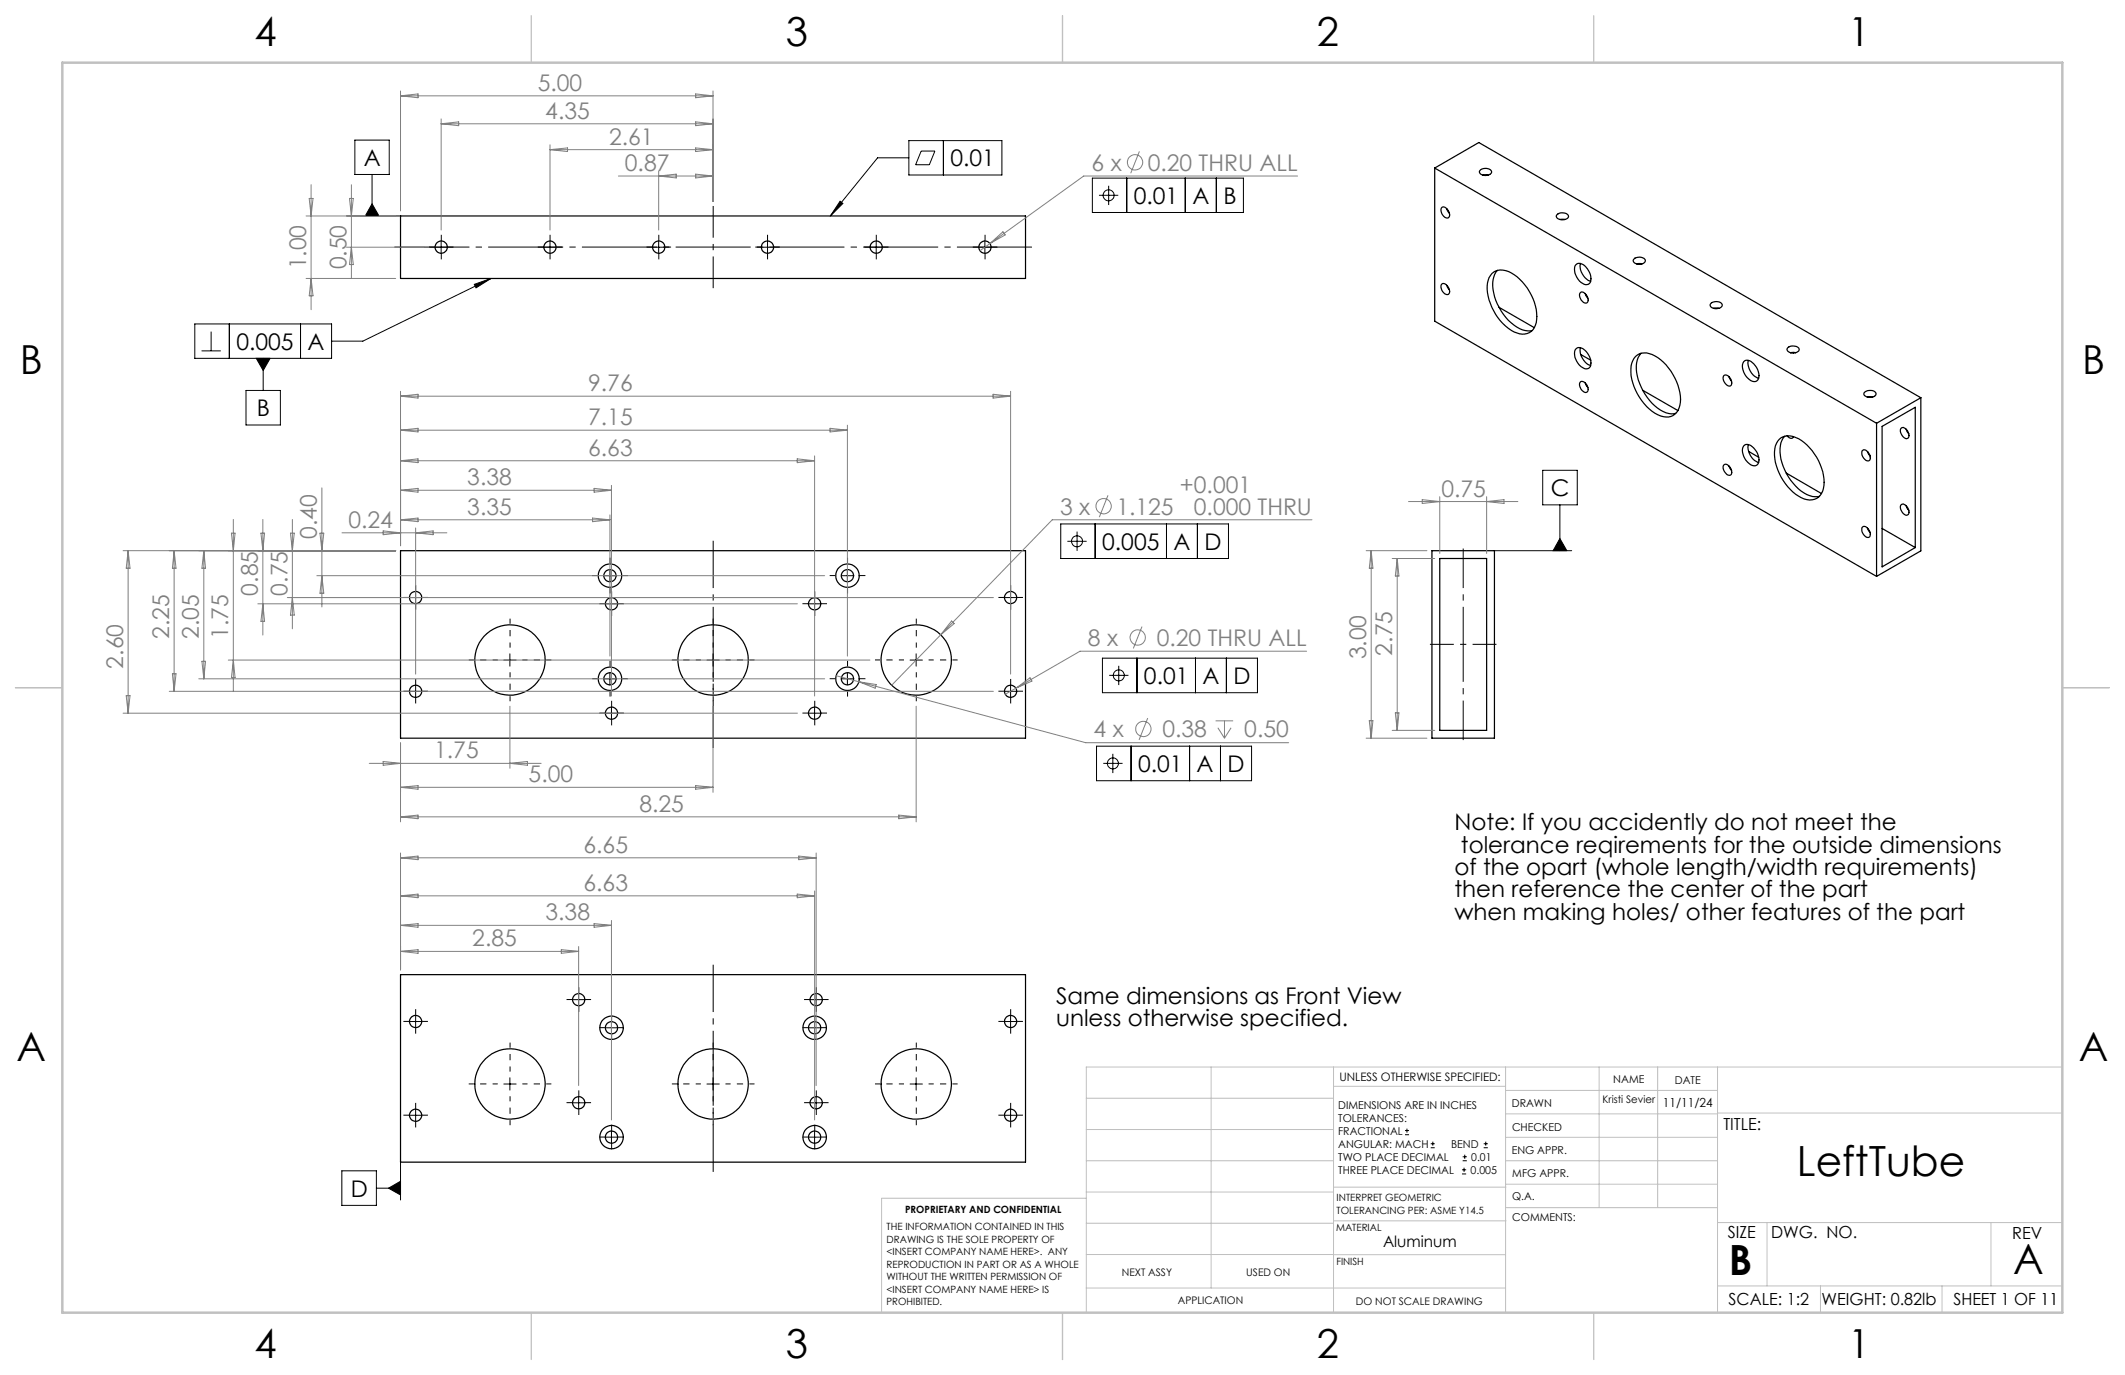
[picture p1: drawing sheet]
<svg xmlns="http://www.w3.org/2000/svg" width="432mm" height="279mm" viewBox="0 0 432 279" stroke-linecap="round" stroke-linejoin="round" font-family="sans-serif">
<g fill="none" stroke="#000" stroke-width=".25">
<path d="M291.5 34.1v31.2l89.8 51.8M291.5 34.1l89.8 51.9M291.5 34.1l9-5.1 89.8 51.8M300.8 34.5a1.57 1.57 0 0 1 2.3 .4 1.4 1.4 0 0 1-1.3 .8 1.4 1.4 0 0 1-1.2-.8zM301.3 35.6h1.1M81.4 43.9h127v12.7h-127zM293 57.7a1.36 1.36 0 0 1 1.6 1.5 .62 .62 0 0 1-.5 .7 .62 .62 0 0 1-.7-.4l-.4-.5-.2-.6zM293 42.2a1.36 1.36 0 0 1 1.6 1.5 .62 .62 0 0 1-.5 .7 .62 .62 0 0 1-.7-.4l-.4-.6-.2-.6zM294 42.4l.5 .9M294 58l.5 .9M303.1 55.6a3.4 3.4 0 0 1 4.6 .2 10.8 10.8 0 0 1 4.5 9.7 2.76 2.76 0 0 1-3.9 2.2 10.4 10.4 0 0 1-6-10.2 3.3 3.3 0 0 1 .8-1.9zM304.3 54.9a5.5 5.5 0 0 0-.6 5.4 10.1 10.1 0 0 0 6.2 6.9h1.4"/>
<path d="M316.4 43.6a1.64 1.64 0 0 1 2.3 .3 1.21 1.21 0 0 1-1.8 .7l-.2-.1a.54 .54 0 0 1-.3-.9zM316.9 44.6h1.1M320.2 53.8a1.61 1.61 0 0 1 2.3 .8 2.69 2.69 0 0 1 .5 3 1.21 1.21 0 0 1-1.7-.2 2.96 2.96 0 0 1-1.1-3.6zM321 59.6a.71 .71 0 0 1 1.2 .2l.5 .9a.63 .63 0 0 1-.3 .9 .63 .63 0 0 1-.8-.4l-.6-.8zM321.1 53.5a3.5 3.5 0 0 0 2.1 3.7M322.1 59.7l.6 .9M332 52.6a1.59 1.59 0 0 1 2.3 .2 1.19 1.19 0 0 1-1.7 .8l-.3-.1a.54 .54 0 0 1-.3-.9zM332.6 53.6h1.1M304.6 62.4l7.1 4.2M320.2 70.9a1.36 1.36 0 0 1 2.1 .5 2.9 2.9 0 0 1 .7 3.3 1.21 1.21 0 0 1-1.7-.2 2.96 2.96 0 0 1-1.1-3.6zM321.1 70.6a3.5 3.5 0 0 0 2.1 3.7M321.2 77.6a1.36 1.36 0 0 1 1.5 1.5 .61 .61 0 0 1-.4 .7 .61 .61 0 0 1-.7-.4l-.6-.8a.86 .86 0 0 1 .2-1z"/>
<path d="M321.2 72l2.1 1.2M322.1 77.8l.6 1M332.4 72.4a3.2 3.2 0 0 1 3.9-.1 11 11 0 0 1 5.2 9.5 2.91 2.91 0 0 1-1.6 2.7 2.91 2.91 0 0 1-3-.2 10.8 10.8 0 0 1-5.5-9.9l.4-1.1zM333.4 71.8a5.4 5.4 0 0 0-.5 5.4 10.7 10.7 0 0 0 5.7 6.7 3.1 3.1 0 0 0 1.9 .1M333.8 79.3l7.2 4.1M347.7 61.6a1.65 1.65 0 0 1 2.3 .3 1.19 1.19 0 0 1-1.8 .8l-.3-.2a.56 .56 0 0 1-.2-.9zM348.2 62.7h1.1M350.3 76.3a1.4 1.4 0 0 1 1.3 .7 1.4 1.4 0 0 1 0 1.4 1.5 1.5 0 0 1-1.3-2.1zM351.3 76.5l.6 1M354.3 73.5a1.36 1.36 0 0 1 2.1 .4 2.99 2.99 0 0 1 .8 3.4 1.36 1.36 0 0 1-2.1-.5 2.99 2.99 0 0 1-.8-3.3zM355.2 73.2a3.4 3.4 0 0 0 2.2 3.7M363.3 70.7a1.69 1.69 0 0 1 2.3 .2 1.24 1.24 0 0 1-1.8 .8l-.3-.2a.56 .56 0 0 1-.2-.8z"/>
<path d="M363.8 71.7h1.1M364.5 71.6l-.1 .1M378.8 79.8a1.57 1.57 0 0 1 2.4 .2 1.38 1.38 0 0 1-2.1 .5 .49 .49 0 0 1-.3-.7zM350.2 94.6a.74 .74 0 0 1 1.2 .2l.5 .9a.63 .63 0 0 1-.3 .9 .63 .63 0 0 1-.9-.4l-.5-.8zM351.3 94.7l.6 .9M354.3 90.6a1.36 1.36 0 0 1 2.1 .5 2.99 2.99 0 0 1 .8 3.3 1.36 1.36 0 0 1-2.1-.5 2.99 2.99 0 0 1-.8-3.3zM355.2 90.3a3.4 3.4 0 0 0 2.2 3.7M355.3 91.7l2.1 1.2M361.5 89.3a3.2 3.2 0 0 1 4-.2 10.6 10.6 0 0 1 5 10.1 2.85 2.85 0 0 1-4.5 1.9 10.7 10.7 0 0 1-5.4-9.9 3.6 3.6 0 0 1 .9-1.9zM362.7 88.7a5.1 5.1 0 0 0-.8 4.6 10.7 10.7 0 0 0 5.8 7.4l.6 .2h1.4M363 96.1l7.1 4.2M363.1 88.5l.4 .4a.54 .54 0 0 0 .9-.2"/>
<path d="M378.4 91.7a.74 .74 0 0 1 1.2 .2l.4 .8a.63 .63 0 0 1-.2 .9 .63 .63 0 0 1-.9-.3l-.5-.8zM379.4 80.7h1.1M379.5 91.8l.5 .9M381.3 86v31.1M382.4 86.6l6.8-3.8v28.5l-6.8 3.9zM386.4 87a1.36 1.36 0 0 1 1.5 1.5 .61 .61 0 0 1-.4 .7 .61 .61 0 0 1-.7-.4l-.6-.9a.86 .86 0 0 1 .2-.9zM387.3 87.2l.6 .9M390.3 80.8v31.1l-9 5.2M390.3 80.8l-9 5.2M81.4 111.9h127v38.1h-127zM291 111.9h12.7v38.1h-12.7zM292.6 113.5h9.5v34.9h-9.5z"/>
<path d="M378.4 107.2a.74 .74 0 0 1 1.2 .2l.4 .9a.63 .63 0 0 1-.2 .9 .63 .63 0 0 1-.9-.3l-.5-.9zM379.5 107.3l.5 .9M382.4 107.4l6.8 3.9M386.4 102.5a1.36 1.36 0 0 1 1.5 1.6 .61 .61 0 0 1-.4 .6 .61 .61 0 0 1-.7-.3l-.6-.9a.86 .86 0 0 1 .2-1zM387.3 102.8l.6 .9M81.4 198h127v38.1h-127z"/>
<circle cx="89.7" cy="50.2" r="1.25"/>
<circle cx="111.7" cy="50.2" r="1.25"/>
<circle cx="133.9" cy="50.2" r="1.25"/>
<circle cx="155.9" cy="50.2" r="1.25"/>
<circle cx="178.1" cy="50.2" r="1.24"/>
<circle cx="200.2" cy="50.2" r="1.25"/>
<circle cx="123.9" cy="117" r="2.39"/>
<circle cx="124" cy="117" r="1.25"/>
<circle cx="172.2" cy="117" r="2.39"/>
<circle cx="172.2" cy="117" r="1.25"/>
<circle cx="84.4" cy="121.4" r="1.25"/>
<circle cx="103.6" cy="134.1" r="7.1"/>
<circle cx="123.9" cy="137.9" r="2.39"/>
<circle cx="124" cy="137.9" r="1.25"/>
<circle cx="124.3" cy="122.7" r="1.25"/>
<circle cx="144.9" cy="134.1" r="7.1"/>
<circle cx="165.5" cy="122.7" r="1.25"/>
<circle cx="172.2" cy="137.9" r="2.39"/>
<circle cx="172.2" cy="137.9" r="1.25"/>
<circle cx="186.2" cy="134.1" r="7.1"/>
<circle cx="205.3" cy="121.4" r="1.24"/>
<circle cx="84.4" cy="140.5" r="1.25"/>
<circle cx="124.3" cy="144.9" r="1.25"/>
<circle cx="165.5" cy="144.9" r="1.25"/>
<circle cx="205.3" cy="140.5" r="1.24"/>
<circle cx="84.4" cy="207.6" r="1.25"/>
<circle cx="117.6" cy="203.1" r="1.25"/>
<circle cx="124.3" cy="208.9" r="1.25"/>
<circle cx="124.3" cy="208.9" r="2.37"/>
<circle cx="165.5" cy="208.9" r="1.25"/>
<circle cx="165.5" cy="208.9" r="2.37"/>
<circle cx="165.9" cy="203.1" r="1.25"/>
<circle cx="205.4" cy="207.6" r="1.24"/>
<circle cx="84.4" cy="226.6" r="1.25"/>
<circle cx="103.6" cy="220.3" r="7.1"/>
<circle cx="117.6" cy="224.1" r="1.25"/>
<circle cx="124.3" cy="231.1" r="1.25"/>
<circle cx="124.3" cy="231.1" r="2.37"/>
<circle cx="144.9" cy="220.3" r="7.1"/>
<circle cx="165.5" cy="231.1" r="1.25"/>
<circle cx="165.5" cy="231.1" r="2.37"/>
<circle cx="165.9" cy="224.1" r="1.25"/>
<circle cx="186.2" cy="220.3" r="7.1"/>
<circle cx="205.4" cy="226.6" r="1.24"/>
</g>
<g fill="none" stroke="#808080" stroke-width=".2">
<path d="M81.4 18.5v24.4M81.4 19.5l3.5-.4v.8zM81.4 19.5h63.5M141.4 19.1l3.5 .4-3.5 .4zM144.9 18.5v22.4M63.2 37.5v25.4M71.4 37.5v19.1M89.6 24.2v22.5M89.6 25.2h55.3M89.6 25.2l3.6-.4v.7zM111.8 29.4v17.3M111.8 30.4h33.1"/>
<path d="M111.8 30.4l3.5-.3v.7zM125.7 35.8h19.2M133.8 34.7v12M133.8 35.8l3.6-.4v.8zM141.4 24.8l3.5 .4-3.5 .3zM141.4 30.1l3.5 .3-3.5 .4zM141.4 35.4l3.5 .4-3.5 .4zM231.5 30.8l-1.7 4.4M263.7 35.8h-43.5l-19 13.7M62.2 56.6h18.2M62.2 43.9h18.2M62.8 40.3h.8l-.4 3.6z"/>
<path d="M63.2 56.6l.4 3.5h-.8zM70.4 50.2h15.7M71 40.3h.8l-.4 3.6zM71.4 50.2l.4 3.6h-.8zM201.2 49.5l-2.1 1.4M201.2 49.5l2.6-2.4 .5 .6zM81.4 79.5v31.4M205.4 79.5v57.5M65.4 99.1v24.2M81.4 80.5l3.5-.4v.8zM81.4 87.4l3.5-.4v.8zM81.4 93.6l3.5-.4v.8z"/>
<path d="M81.4 99.6l3.5-.4v.8zM81.4 99.6h42.8M81.4 93.6h84.1M81.4 87.4h90.8M81.4 80.5h124M120.7 99.2l3.5 .4-3.5 .4zM124.2 98.6v42.8M162 93.2l3.5 .4-3.5 .4zM165.5 92.6v48.8M168.7 87l3.5 .4-3.5 .4zM172.2 86.4v46.9M201.8 80.1l3.6 .4-3.6 .4z"/>
<path d="M25 111.9h55.4M26 111.9l.4 3.6h-.8zM26 111.9v33M35.4 111.9l.4 3.6h-.8zM35.4 111.9v28.6M41.4 111.9v26M41.4 111.9l.4 3.6h-.8zM47 108.3h.8l-.4 3.6zM47.4 105.6v34.9M53 108.3h.8l-.4 3.6zM53.4 105.6v23.4M59 108.3h.8l-.4 3.6z"/>
<path d="M59.4 105.6v22.2M64.4 117h103.2M65 108.3h.8l-.4 3.6zM65.4 117l.4 3.5h-.8zM69.5 108.3h21.3M77.9 107.9l3.5 .4-3.5 .4zM81.4 105.6h42.5M81.4 105.6l3.5-.3v.7zM84.5 107.3v29.7M84.5 108.3l3.5-.4v.8zM120.4 105.3l3.5 .3-3.5 .4zM123.9 104.6v28.7"/>
<path d="M225.1 100.6l-1.7 4.5M266.6 105.6h-52.8l-22.7 23.4M277.6 111.9h12.3M278.6 111.9l.4 3.6h-.8zM278.6 111.9v38.1M282.9 113.5h8.6M283.9 113.5v34.9M283.9 113.5l.4 3.6h-.8zM286.2 101.9h22.2M289 101.5l3.6 .4-3.6 .4zM292.6 100.9v11.6M302.1 100.9v11.6"/>
<path d="M302.1 101.9l3.5-.4v.8zM35 136.9h.8l-.4 3.6zM40.4 137.9h127.2M41 134.4h.8l-.4 3.5zM46.4 134.1h130.4M47.4 134.1l.4 3.6h-.8zM52.4 122.7h109.6M53.4 122.7l.4 3.6h-.8zM58.4 121.4h143.5M59.4 121.4l.4 3.6h-.8zM169.9 137.3l4.6 1.2M174.5 138.5l46.1 12.4h41.3"/>
<path d="M174.5 138.5l3.5 .6-.2 .7zM191.1 129l-9.9 10.2M193.4 126.2l.5 .5-2.8 2.3zM206.4 139.8l-2.1 1.3M206.4 139.8l2.9-2.1 .4 .7zM232.1 127.3l-1.8 4.5M265.5 132.3h-46l-13.1 7.5M25 144.9h137M25.6 141.4h.8l-.4 3.5zM34.4 140.5h167.5M75 155.1h35M77.9 154.7l3.5 .4-3.5 .4z"/>
<path d="M81.4 151v16M81.4 160l3.5-.4v.8zM81.4 160h63.5M103.6 143.5v12.6M103.6 155.1l3.6-.4v.8zM141.4 159.6l3.5 .4-3.5 .4zM144.9 143.5v17.5M186.2 143.5v23.5M233.2 145.9l-1.7 4.5M247 146.5h3.6M247.5 147.9l1.3 2.1M248.8 146.5v3.5"/>
<path d="M250.2 147.9l-1.4 2.1M277.6 150h12.3M278.2 146.4h.8l-.4 3.6zM282.9 148.4h8.6M283.5 144.9h.8l-.4 3.5zM81.4 173.3v23.8M81.4 166l3.5-.4v.8zM81.4 174.3l3.5-.3v.7zM81.4 166h104.8M81.4 174.3h84.4M162.3 174l3.5 .3-3.5 .4zM165.8 173.3v47.3"/>
<path d="M182.6 165.6l3.6 .4-3.6 .4zM81.4 182l3.5-.3v.7zM81.4 188l3.5-.3v.7zM81.4 193.3l3.5-.3v.7zM81.4 193.3h36.2M81.4 188h42.8M81.4 182h84.1M114.1 193l3.5 .3-3.5 .4zM117.6 192.3v28.3M120.7 187.7l3.5 .3-3.5 .4zM124.2 187v40.6M162 181.7l3.5 .3-3.5 .4z"/>
<path d="M165.5 181v46.6"/>
<circle cx="230.6" cy="33" r="1.55"/>
<circle cx="224.3" cy="102.9" r="1.55"/>
<circle cx="231.2" cy="129.5" r="1.55"/>
<circle cx="232.3" cy="148.1" r="1.55"/>
</g>
<g fill="none" stroke="#000" stroke-width=".2">
<path d="M72.1 28.5h7v7h-7zM75.6 35.5v8.4M184.7 28.6h18.9v7h-18.9zM184.7 32.1h-6.4l-9.6 11.8M187.2 30.7h2.8l-1.2 2.8h-2.7zM191.7 28.6v7M222 36.2h30.7v7h-30.7zM223.3 39.7h3.9M225.3 37.7v4M229 36.2v7M240.8 36.2v7M247.2 36.2v7"/>
<path d="M73.2 43.9h8.2M75.6 41.4l1.4 2.5h-2.8zM88.4 50.2h2.5M89.6 49v2.5M96.4 57.8l3.4-1.2-3.1 1.9zM99.8 56.6l-26.1 12.7h-6.3M110.5 50.2h2.5M111.8 49v2.5M132.6 50.2h2.5M133.8 49v2.5M154.7 50.2h2.5M156 49v2.5"/>
<path d="M170.7 40.9l.6 .4-2.6 2.6zM176.8 50.2h2.5M178 49v2.5M198.9 50.2h2.5M200.1 49v2.5M39.6 65.8h27.8v7h-27.8zM41 71.3h3.9M42.9 67.4v3.9M46.6 65.8v7M50 79.3h7v7.1h-7zM52.1 72.8h2.8l-1.4 2.5zM53.5 72.8v6.5"/>
<path d="M61.1 65.8v7M313.5 95.6h7v7h-7zM122.7 117h2.5M123.9 115.7v2.5M171 117h2.5M172.2 115.7v2.5M215.5 106.5h34.1v7h-34.1zM216.9 110h3.9M218.9 108v3.9M222.5 106.5v7M237 106.5v7M243.3 106.5v7"/>
<path d="M303.7 111.9h15.7M317 109.4l1.4 2.5h-2.8zM317 102.6v9.3M83.2 121.4h2.5M84.5 120.2v2.5M84.5 139.2v2.5M102.4 134.1h2.5M103.6 132.9v2.5M122.7 137.9h2.5M123 122.7h2.5M123.9 136.7v2.5M124.2 121.4v2.5"/>
<path d="M143.7 134.1h2.5M144.9 132.9v2.5M164.3 122.7h2.5M165.5 121.4v2.5M171 137.9h2.5M172.2 136.7v2.5M184.9 134.1h2.5M186.2 132.9v2.5M204.1 121.4h2.5M205.4 120.2v2.5M205.4 139.2v2.5M224 133.7h31.5v7.1h-31.5z"/>
<path d="M225.4 137.2h3.9M227.3 135.3v3.9M231 133.7v7.1M242.9 133.7v7.1M249.2 133.7v7.1M83.2 140.5h2.5M123 144.9h2.5M124.2 143.7v2.5M164.3 144.9h2.5M165.5 143.7v2.5M204.1 140.5h2.5M222.8 151.6h31.5v7h-31.5z"/>
<path d="M224.2 155.1h3.9M226.1 153.2v3.9M229.8 151.6v7M241.7 151.6v7M248 151.6v7M83.2 207.6h2.5M84.5 206.3v2.5M103.6 219v2.5M116.3 203.1h2.6M117.6 201.9v2.5M123 208.8h2.5M124.2 207.6v2.5"/>
<path d="M144.9 219v2.5M164.3 208.8h2.5M164.6 203.1h2.5M165.5 207.6v2.5M165.8 201.9v2.5M186.2 219v2.5M204.1 207.6h2.5M205.4 206.3v2.5M69.5 237.9h7v7h-7zM81.4 236.1v7.7M83.2 226.6h2.5M84.5 225.4v2.5"/>
<path d="M102.4 220.3h2.5M116.3 224.1h2.6M117.6 222.8v2.5M123 231.1h2.5M124.2 229.8v2.5M143.7 220.3h2.5M164.3 231.1h2.5M164.6 224.1h2.5M165.5 229.8v2.5M165.8 222.8v2.5M184.9 220.3h2.5M204.1 226.6h2.5"/>
<path d="M205.4 225.4v2.5M285.5 230.6h.8M285.5 229.7h.8M285.9 229.3v.9M290.7 233.2h.8M290.7 232.4h.8M291.1 232v.8M297.1 238.5h.8M297.1 237.7h.8M297.2 235.9h.9M297.2 235.1h.9M297.5 237.3v.8"/>
<path d="M297.6 234.6v.9M301.5 233.2h.8M301.5 232.4h.8M301.9 232v.8M76.5 241.4h4.9M79 241.4l2.4-1.4v2.8z"/>
<circle cx="225.3" cy="39.7" r="1.12"/>
<circle cx="218.8" cy="110" r="1.12"/>
<circle cx="227.3" cy="137.2" r="1.12"/>
<circle cx="226.1" cy="155.1" r="1.12"/>
</g>
<path d="M144.9 152v-42.1M144.9 196v42.1" fill="none" stroke="#000" stroke-width=".2" stroke-dasharray="15.2 1.3 1.3 1.3" stroke-dashoffset="5.6" stroke-linecap="butt"/>
<g fill="none" stroke="#000" stroke-width=".2" stroke-dasharray="15.2 1.3 1.3 1.3" stroke-dashoffset="14.2" stroke-linecap="butt">
<path d="M101.1 134.1h-5.9M103.6 131.6v-5.9M103.6 136.6v5.9M106.1 134.1h5.9M142.4 134.1h-5.9M144.9 131.6v-5.9M144.9 136.6v5.9M147.4 134.1h5.9M183.7 134.1h-5.9M186.2 131.6v-5.9M186.2 136.6v5.9M188.7 134.1h5.9"/>
<path d="M103.6 217.8v-5.9M144.9 217.8v-5.9M186.2 217.8v-5.9M101.1 220.3h-5.9M103.6 222.8v5.8M106.1 220.3h5.9M142.4 220.3h-5.9M144.9 222.8v5.8M147.4 220.3h5.9M183.7 220.3h-5.9M186.2 222.8v5.8M188.7 220.3h5.9"/>
</g>
<g fill="none" stroke="#000" stroke-width=".2" stroke-dasharray="15.2 1.3 1.3 1.3" stroke-linecap="butt">
<path d="M88.4 50.2h-1.2M89.7 49v-1.3M89.7 51.5v1.2M90.9 50.2h1.3M110.5 50.2h-1.2M111.8 49v-1.3M111.8 51.5v1.2M113 50.2h1.3M132.6 50.2h-1.2M133.9 49v-1.3M133.9 51.5v1.2M135.1 50.2h1.3"/>
<path d="M154.7 50.2h-1.2M156 49v-1.3M156 51.5v1.2M157.2 50.2h1.3M176.8 50.2h-1.2M178.1 49v-1.3M178.1 51.5v1.2M179.3 50.2h1.3M198.9 50.2h-1.2M200.2 49v-1.3M200.2 51.5v1.2M201.4 50.2h1.3"/>
<path d="M121.5 117h-1.2M124 114.5v-1.2M124 119.5v1.1M126.5 117h1.1M169.7 117h-1.1M172.2 114.5v-1.2M172.2 119.5v1.1M174.7 117h1.2M83.2 121.4h-1.2M84.5 139.2v-1.2M84.5 120.2v-1.3M84.5 122.7v1.2"/>
<path d="M85.7 121.4h1.3M121.5 137.9h-1.2M123 122.7h-1.2M124 135.4v-1.1M124.3 121.4v-1.2M124.3 123.9v1.3M125.5 122.7h1.3M126.5 137.9h1.1M164.3 122.7h-1.2M165.6 121.4v-1.2M165.6 123.9v1.3M166.8 122.7h1.2"/>
<path d="M169.7 137.9h-1.1M172.2 135.4v-1.1M174.7 137.9h1.2M204.1 121.4h-1.2M205.4 139.2v-1.2M205.4 120.2v-1.3M205.4 122.7v1.2M206.6 121.4h1.3M83.2 140.5h-1.2M84.5 141.7v1.2M85.7 140.5h1.3M123 144.9h-1.2"/>
<path d="M124 140.4v1.1M124.3 143.6v-1.2M124.3 146.1v1.3M125.5 144.9h1.3M164.3 144.9h-1.2M165.6 143.6v-1.2M165.6 146.1v1.3M166.8 144.9h1.2M172.2 140.4v1.1M204.1 140.5h-1.2M205.4 141.7v1.2M206.6 140.5h1.3"/>
<path d="M83.2 207.6h-1.2M84.5 206.3v-1.2M84.5 208.8v1.2M85.7 207.6h1.3M116.4 203.1h-1.3M117.6 201.9v-1.3M117.6 204.4v1.2M118.9 203.1h1.2M123 208.8h-1.2M124.3 207.6v-1.3M124.3 210.1v1.2M125.5 208.8h1.3"/>
<path d="M164.3 208.8h-1.2M164.6 203.1h-1.2M165.6 207.6v-1.3M165.6 210.1v1.2M165.9 201.9v-1.3M165.9 204.4v1.2M166.8 208.8h1.2M167.1 203.1h1.3M204.1 207.6h-1.2M205.4 206.3v-1.2M205.4 208.8v1.2M206.6 207.6h1.3"/>
<path d="M83.2 226.6h-1.2M84.5 225.4v-1.3M84.5 227.9v1.2M85.7 226.6h1.3M116.4 224.1h-1.3M117.6 222.8v-1.2M117.6 225.3v1.3M118.9 224.1h1.2M123 231h-1.2M124.3 229.8v-1.2M124.3 232.3v1.2M125.5 231h1.3"/>
<path d="M164.3 231h-1.2M164.6 224.1h-1.2M165.6 229.8v-1.2M165.6 232.3v1.2M165.9 222.8v-1.2M165.9 225.3v1.3M166.8 231h1.2M167.1 224.1h1.3M204.1 226.6h-1.2M205.4 225.4v-1.3M205.4 227.9v1.2M206.6 226.6h1.3"/>
</g>
<path d="M210.4 50.2h-131" fill="none" stroke="#000" stroke-width=".2" stroke-dasharray="15.2 1.3 1.3 1.3" stroke-dashoffset="-.7" stroke-linecap="butt"/>
<path d="M144.9 58.6v-16.7" fill="none" stroke="#000" stroke-width=".2" stroke-dasharray="15.2 1.3 1.3 1.3" stroke-dashoffset="8.8" stroke-linecap="butt"/>
<path d="M290.6 130.9h13.5" fill="none" stroke="#000" stroke-width=".2" stroke-dasharray="15.2 1.3 1.3 1.3" stroke-dashoffset="10.4" stroke-linecap="butt"/>
<path d="M297.3 150.4v-38.9" fill="none" stroke="#000" stroke-width=".2" stroke-dasharray="15.2 1.3 1.3 1.3" stroke-dashoffset="7.2" stroke-linecap="butt"/>
<g fill="none" stroke="#c0c0c0" stroke-width=".2">
<path d="M246.1 216.8v44.9M271 216.8v49.9M305.9 216.8v49.9M324.9 216.8v28.6M336.8 216.8v28.6M349 216.8v49.9M419.1 216.8h-198.4v49.9M220.7 235.9h50.3M220.7 229.5h50.3M220.7 223.2h50.3M271 220.7h34.9M305.9 231.1h43.1"/>
<path d="M305.9 226.3h43.1M305.9 221.6h43.1M305.9 235.9h43.1M349 226.2h70.1M220.7 248.6h50.3M220.7 242.2h50.3M220.7 254.9h50.3M220.7 243.5h-41.6v23.2M271 255h34.9M271 248.1h35M271 241.2h35M305.9 240.6h43.1"/>
<path d="M306 245.4h43M349 248.4h70.1M359.1 248.4v12.9M404.6 248.4v12.9M220.7 261.7h85.2M349 261.3h70.1M369.9 261.3v5.4M394.6 261.3v5.4"/>
</g>
<path d="M108 3.2v9.5M215.9 3.2v9.5M323.8 3.2v9.5M3.1 139.7h9.6M419.1 139.7h9.5M108 266.7v9.6M215.9 266.7v9.6M323.8 266.7v9.6" fill="none" stroke="#c0c0c0" stroke-width=".25"/>
<path d="M12.7 12.7h406.4v254h-406.4z" fill="none" stroke="#c0c0c0" stroke-width=".5"/>
<path d="M317 109.4l1.4 2.5h-2.8zM170.7 40.9l.6 .4-2.6 2.6zM96.4 57.8l3.4-1.2-3.1 1.9zM75.6 41.4l1.4 2.5h-2.8zM52.1 72.8l1.4 2.5 1.4-2.5zM79 241.4l2.4 1.4v-2.8z" fill="#000"/>
<g font-size="8.5">
<text x="365.1" y="239">LeftTube</text>
<text x="351.3" y="259">B</text>
<text x="409.1" y="258.9">A</text>
</g>
<g font-size="8.1">
<text x="51.7" y="9.3">4</text>
<text x="159.7" y="9.3">3</text>
<text x="267.6" y="9.3">2</text>
<text x="375.6" y="9.3">1</text>
<text x="4" y="76">B</text>
<text x="423.1" y="76">B</text>
<text x="3.3" y="215.7">A</text>
<text x="422.4" y="215.7">A</text>
<text x="51.7" y="276">4</text>
<text x="159.7" y="276">3</text>
<text x="267.6" y="276">2</text>
<text x="375.6" y="276">1</text>
</g>
<g font-size="4.7" fill="#808080">
<text x="109.3" y="18.4">5.00</text>
<text x="110.8" y="24.1">4.35</text>
<text x="123.8" y="29.4">2.61</text>
<text x="127" y="34.7">0.87</text>
<text x="221.8" y="34.7">6 x</text>
<text x="233.2" y="34.7">0.20 THRU ALL</text>
<text x="62.2" y="54.7" transform="rotate(-90 62.2 54.7)">1.00</text>
<text x="70.4" y="54.7" transform="rotate(-90 70.4 54.7)">0.50</text>
<text x="119.5" y="79.5">9.76</text>
<text x="119.5" y="86.4">7.15</text>
<text x="119.5" y="92.6">6.63</text>
<text x="95" y="98.6">3.38</text>
<text x="239.8" y="100.1">+0.001</text>
<text x="292.9" y="100.9">0.75</text>
<text x="70.8" y="107.2">0.24</text>
<text x="95" y="104.6">3.35</text>
<text x="215.4" y="104.5">3 x</text>
<text x="226.8" y="104.5">1.125</text>
<text x="242.6" y="104.6">0.000 THRU</text>
<text x="64.4" y="109.5" transform="rotate(-90 64.4 109.5)">0.40</text>
<text x="52.4" y="121" transform="rotate(-90 52.4 121)">0.85</text>
<text x="58.4" y="121" transform="rotate(-90 58.4 121)">0.75</text>
<text x="34.4" y="129.8" transform="rotate(-90 34.4 129.8)">2.25</text>
<text x="40.4" y="129.8" transform="rotate(-90 40.4 129.8)">2.05</text>
<text x="46.4" y="129.8" transform="rotate(-90 46.4 129.8)">1.75</text>
<text x="221.1" y="131.2">8 x</text>
<text x="235.1" y="131.2">0.20 THRU ALL</text>
<text x="25" y="135.8" transform="rotate(-90 25 135.8)">2.60</text>
<text x="277.6" y="134" transform="rotate(-90 277.6 134)">3.00</text>
<text x="282.9" y="133.2" transform="rotate(-90 282.9 133.2)">2.75</text>
<text x="222.2" y="149.8">4 x</text>
<text x="236.2" y="149.8">0.38</text>
<text x="252.8" y="149.8">0.50</text>
<text x="88.2" y="154.1">1.75</text>
<text x="107.4" y="159">5.00</text>
<text x="129.9" y="165">8.25</text>
<text x="118.6" y="173.3">6.65</text>
<text x="118.6" y="181">6.63</text>
<text x="110.9" y="187">3.38</text>
<text x="96" y="192.3">2.85</text>
</g>
<g font-size="4.7">
<text x="73.9" y="33.7">A</text>
<text x="193.1" y="33.8">0.01</text>
<text x="230.4" y="41.4">0.01</text>
<text x="242.3" y="41.4">A</text>
<text x="248.6" y="41.4">B</text>
<text x="48" y="71.1">0.005</text>
<text x="62.5" y="71.1">A</text>
<text x="52.2" y="84.6">B</text>
<text x="315.1" y="100.8">C</text>
<text x="224" y="111.7">0.005</text>
<text x="238.5" y="111.7">A</text>
<text x="244.8" y="111.7">D</text>
<text x="232.5" y="139">0.01</text>
<text x="244.4" y="139">A</text>
<text x="250.7" y="139">D</text>
<text x="231.3" y="156.9">0.01</text>
<text x="243.2" y="156.9">A</text>
<text x="249.4" y="156.9">D</text>
<text x="295.6" y="168.7">Note: If you accidently do not meet the</text>
<text x="296.9" y="173.3">tolerance reqirements for the outside dimensions</text>
<text x="295.6" y="177.8">of the opart (whole length/width requirements)</text>
<text x="295.6" y="182.3">then reference the center of the part</text>
<text x="295.6" y="186.8">when making holes/ other features of the part</text>
<text x="214.6" y="204">Same dimensions as Front View</text>
<text x="214.6" y="208.5">unless otherwise specified.</text>
<text x="71.3" y="243.2">D</text>
</g>
<g font-size="3.4">
<text x="350.2" y="229.5">TITLE:</text>
<text x="351.1" y="251.6">SIZE</text>
<text x="359.9" y="251.6">DWG. NO.</text>
<text x="408.9" y="251.7">REV</text>
<text x="351.2" y="265.2">SCALE: 1:2</text>
<text x="370.1" y="265.3">WEIGHT: 0.82lb</text>
<text x="396.9" y="265.2">SHEET 1 OF 11</text>
</g>
<text font-size="3.2" x="281" y="253.3">Aluminum</text>
<text font-size="2.5" x="337.9" y="224.9">11/11/24</text>
<text font-size="2.4" x="272.2" y="219.7">UNLESS OTHERWISE SPECIFIED:</text>
<g font-size="2.2">
<text x="327.8" y="220.1">NAME</text>
<text x="340.3" y="220.2">DATE</text>
<text x="271.9" y="225.3">DIMENSIONS ARE IN INCHES</text>
<text x="271.9" y="227.9">TOLERANCES:</text>
<text x="307.2" y="224.9">DRAWN</text>
<text x="271.9" y="230.6">FRACTIONAL</text>
<text x="271.9" y="233.2">ANGULAR: MACH</text>
<text x="294.9" y="233.2">BEND</text>
<text x="307.3" y="229.8">CHECKED</text>
<text x="271.9" y="238.5">THREE PLACE DECIMAL</text>
<text x="271.9" y="235.9">TWO PLACE DECIMAL</text>
<text x="298.8" y="238.5">0.005</text>
<text x="299" y="235.9">0.01</text>
<text x="307.2" y="234.5">ENG APPR.</text>
<text x="307.3" y="239.2">MFG APPR.</text>
<text x="307.3" y="243.9">Q.A.</text>
<text x="307.3" y="248.1">COMMENTS:</text>
</g>
<g font-size="2.1">
<text x="325.7" y="224.1">Kristi Sevier</text>
<text x="227.9" y="259.2">NEXT ASSY</text>
<text x="253.3" y="259.2">USED ON</text>
<text x="239.3" y="265">APPLICATION</text>
<text x="275.5" y="265.1">DO NOT SCALE DRAWING</text>
</g>
<g font-size="2">
<text x="271.6" y="244.1">INTERPRET GEOMETRIC</text>
<text x="180.2" y="250">THE INFORMATION CONTAINED IN THIS</text>
<text x="183.9" y="246.4">PROPRIETARY AND CONFIDENTIAL</text>
<text x="271.5" y="250.2">MATERIAL</text>
<text x="271.6" y="246.6">TOLERANCING PER: ASME Y14.5</text>
<text x="180.2" y="252.5">DRAWING IS THE SOLE PROPERTY OF</text>
<text x="180.2" y="255.1">&lt;INSERT COMPANY NAME HERE&gt;. ANY</text>
<text x="180.2" y="257.6">REPRODUCTION IN PART OR AS A WHOLE</text>
<text x="271.5" y="257">FINISH</text>
<text x="180.2" y="260.1">WITHOUT THE WRITTEN PERMISSION OF</text>
<text x="180.2" y="262.6">&lt;INSERT COMPANY NAME HERE&gt; IS</text>
<text x="180.2" y="265.2">PROHIBITED.</text>
</g>
</svg>
